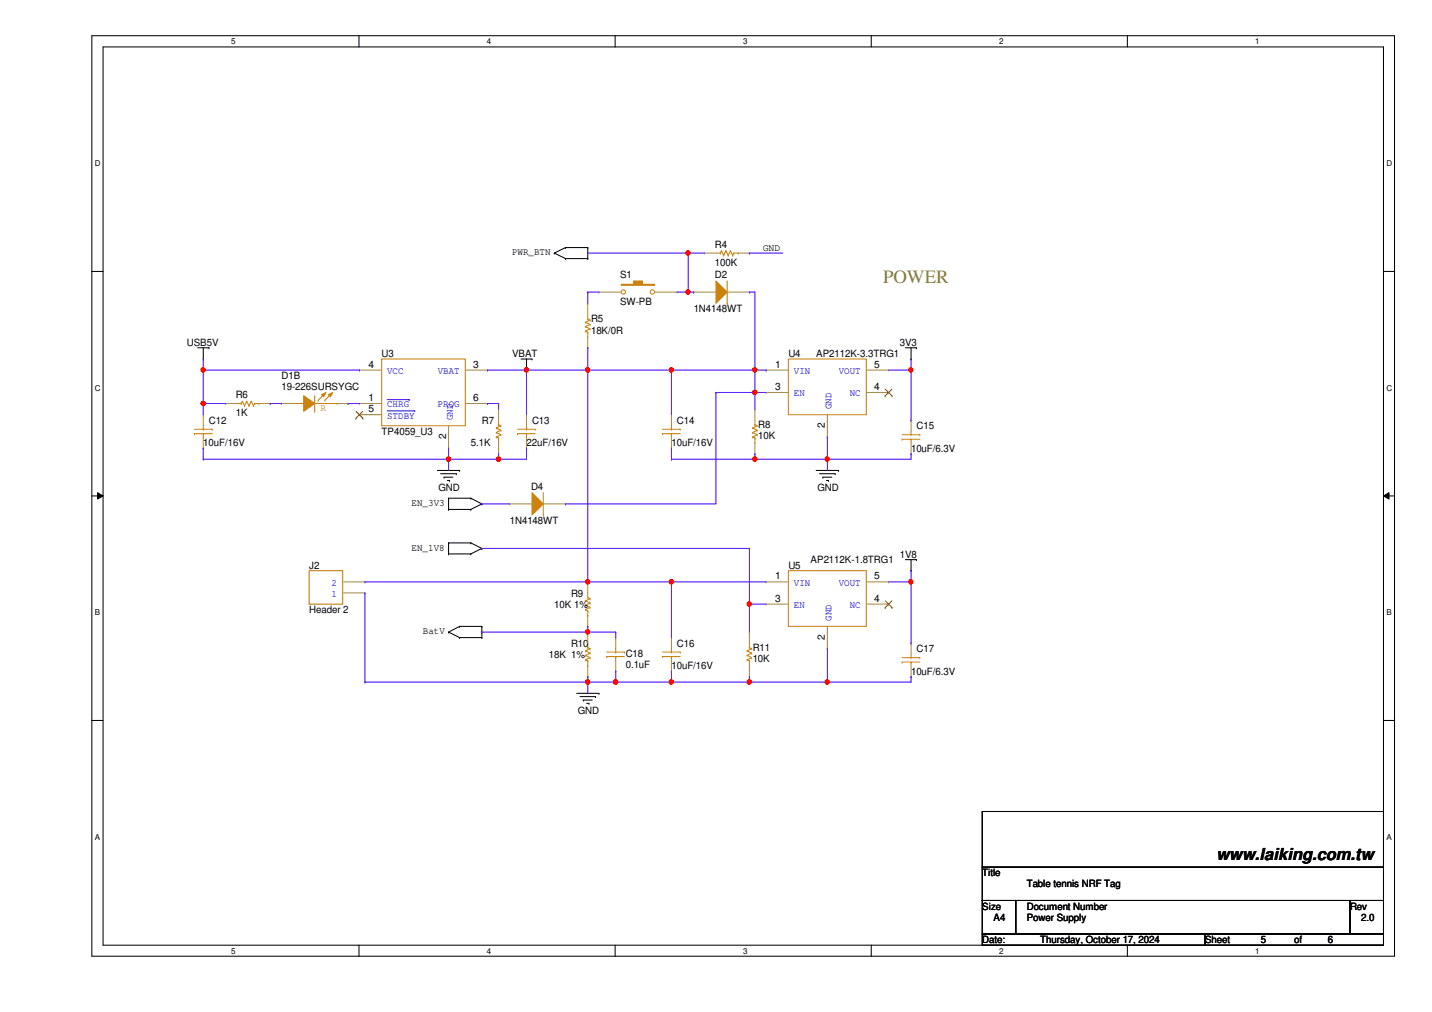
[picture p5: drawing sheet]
<svg xmlns="http://www.w3.org/2000/svg" width="297mm" height="210mm" viewBox="0 0 297 210" stroke-linecap="round" stroke-linejoin="round" font-family="sans-serif">
<path d="M19.1 7.4h270.2v190.9h-270.2zM21.4 9.7h265.6v186.3h-265.6z" fill="none" stroke="#000" stroke-width=".21"/>
<g fill="#fff">
<path d="M47.9 7.7h1v1.8h-1z"/>
<path d="M47.9 196.3h1v1.9h-1z"/>
</g>
<path d="M74.5 7.4v2.3M74.5 196v2.4" fill="none" stroke="#000" stroke-width=".21"/>
<g fill="#fff">
<path d="M101 7.7h.9v1.8h-.9z"/>
<path d="M101 196.3h.9v1.9h-.9z"/>
</g>
<path d="M127.6 7.4v2.3M127.6 196v2.4" fill="none" stroke="#000" stroke-width=".21"/>
<g fill="#fff">
<path d="M154.1 7.7h1v1.8h-1z"/>
<path d="M154.1 196.3h1v1.9h-1z"/>
</g>
<path d="M180.7 7.4v2.3M180.7 196v2.4" fill="none" stroke="#000" stroke-width=".21"/>
<g fill="#fff">
<path d="M207.3 7.7h.9v1.8h-.9z"/>
<path d="M207.3 196.3h.9v1.9h-.9z"/>
</g>
<path d="M233.8 7.4v2.3M233.8 196v2.4" fill="none" stroke="#000" stroke-width=".21"/>
<g fill="#fff">
<path d="M260.4 7.7h.9v1.8h-.9z"/>
<path d="M260.4 196.3h.9v1.9h-.9z"/>
<path d="M19.6 33h1.2v1.9h-1.2z"/>
<path d="M287.6 33h1.2v1.9h-1.2z"/>
<path d="M19.6 79.6h1.2v1.8h-1.2z"/>
<path d="M287.6 79.6h1.2v1.8h-1.2z"/>
</g>
<path d="M19.1 56.3h2.3M287 56.3h2.3" fill="none" stroke="#000" stroke-width=".21"/>
<g fill="#fff">
<path d="M19.6 126.2h1.1v1.8h-1.1z"/>
<path d="M287.6 126.2h1.1v1.8h-1.1z"/>
</g>
<path d="M19.1 102.9h2.3M20.2 102.2l1.2 .7-1.2 .6zM287 102.9l1.1-.7v1.3zM287 102.9h2.3" fill="none" stroke="#000" stroke-width=".21"/>
<path d="M20.2 102.2l1.2 .7-1.2 .6zM287 102.9l1.1-.7v1.3z" fill="#000"/>
<g fill="#fff">
<path d="M19.6 172.7h1.1v1.9h-1.1z"/>
<path d="M287.6 172.7h1.1v1.9h-1.1z"/>
</g>
<g fill="none" stroke="#000" stroke-width=".21">
<path d="M115 52.5h.1M115 52.5l2.3 1.1M117.3 51.3h.1M117.3 53.6h.1M117.3 51.3l-2.3 1.2M117.3 51.3h4.6M117.3 53.6h4.6M121.9 51.3h.1M121.9 53.6h.1M121.9 51.3v2.3M41 72.1h2.3M42.2 74.5h.1"/>
<path d="M42.2 72.1v2.4M43.3 72.1h.1M108.1 74.5h2.3M109.2 76.7h.1M109.2 74.5v2.2M110.4 74.5h.1M187.8 72.1h2.3M189 74.5h.1M189 72.1v2.4M190.1 72.1h.1M90.7 97.6h4.6M91.4 98.3h3.3"/>
<path d="M92.1 99h.1M92.1 99h1.8M92.8 99.7h.5M93.3 99.7h.1M94.7 98.3h.1M95.3 97.6h.1M169.3 97.6h4.6M170 98.3h3.2M170.7 99h.1M170.7 99h1.9M171.4 99.7h.4M171.8 99.7h.1"/>
<path d="M173.2 98.3h.1M173.9 97.6h.1M93 105.7h.1M93 103.3h.1M93 114.9h.1M93 112.6h.1M93 103.3h4.7M93 105.7h4.7M93 103.3v2.4M93 112.6v2.3M93 112.6h4.7M93 114.9h4.7"/>
<path d="M97.7 103.3h.1M97.7 105.7h.1M97.7 112.6h.1M97.7 114.9h.1M97.7 103.3l2.2 1.2M97.7 112.6l2.2 1.1M99.9 104.5h.1M99.9 113.7h.1M99.9 104.5l-2.2 1.2M99.9 113.7l-2.2 1.2M187.8 116.1h2.3M189 118.4h.1"/>
<path d="M189 116.1v2.3M190.1 116.1h.1M93 131.1h.1M93 131.1l2.3 1.1M95.3 129.9h.1M95.3 132.2h.1M95.3 129.9l-2.3 1.2M95.3 129.9h4.6M95.3 132.2h4.6M99.9 129.9h.1M99.9 132.2h.1M99.9 129.9v2.3"/>
<path d="M19.1 149.4h2.3M119.6 143.8h4.6M120.3 144.5h3.2M121 145.2h.1M121 145.2h1.9M121.7 145.9h.5M122.2 145.9h.1M123.5 144.5h.1M124.2 143.8h.1M287 149.4h2.3M203.8 168.3h83.2v11.6h-83.2zM203.8 179.9h83.2v6.9h-83.2z"/>
<path d="M203.8 186.8h6.9v6.9h-6.9zM203.8 193.7h46.2v2.3h-46.2zM210.7 186.8h69.3v6.9h-69.3zM250 193.7h37v2.3h-37zM280 186.8h7v6.9h-7z"/>
</g>
<g fill="none" stroke="#cc8006" stroke-width=".21">
<path d="M150.8 58.3v4.6M79.2 74.5h17.3v13.8h-17.3zM121.5 66.8h.1M121.5 67.7h.1M121.5 68.7h.1M121.5 66.8l.9 .5M121.5 67.7l.9 .5M121.5 68.7l.4 .2M121.9 66.1h.1M121.9 68.9h.1M121.9 69.8h.1M121.9 65.2v.9"/>
<path d="M121.9 68.9v.9M121.9 66.1l.5 .3M122.4 66.4h.1M122.4 67.3h.1M122.4 68.2h.1M122.4 66.4l-.9 .4M122.4 67.3l-.9 .4M122.4 68.2l-.9 .5M150.8 62.9h.1M49.1 83.7h.9M50 83.7h.1M50.3 83.2h.1"/>
<path d="M50.3 83.2l-.3 .5M50.3 83.2l.4 1M50.7 84.2h.1M51.2 83.2h.1M51.2 83.2l-.5 1M51.2 83.2l.4 1M51.6 84.2h.1M52.1 83.2h.1M52.1 83.2l-.5 1M52.1 83.2l.5 1M52.6 84.2h.1M52.8 83.7h.1"/>
<path d="M52.8 83.7h.9M52.8 83.7l-.2 .5M53.7 83.7h.1M156.1 88.8h.1M156.1 89.7h.1M156.1 90.6h.1M156.1 88.8l1 .4M156.1 89.7l1 .5M156.1 90.6l.5 .2M156.6 88.1h.1M156.6 90.8h.1M156.6 91.8h.1"/>
<path d="M156.6 87.2v.9M156.6 90.8v1M156.6 88.1l.5 .2M157.1 88.3h.1M157.1 89.2h.1M157.1 90.2h.1M157.1 88.3l-1 .5M157.1 89.2l-1 .5M157.1 90.2l-1 .4M163.5 118.4h16.2v11.5h-16.2zM121.5 135h.1M121.5 135.9h.1"/>
<path d="M121.5 136.9h.1M121.5 124.6h.1M121.5 125.5h.1M121.5 126.4h.1M121.5 135l.9 .5M121.5 135.9l.9 .5M121.5 136.9l.4 .2M121.5 124.6l.9 .5M121.5 125.5l.9 .5M121.5 126.4l.4 .3M121.9 134.3h.1M121.9 137.1h.1"/>
<path d="M121.9 138h.1M121.9 123.9h.1M121.9 126.7h.1M121.9 127.6h.1M121.9 123v.9M121.9 126.7v.9M121.9 133.4v.9M121.9 137.1v.9M121.9 134.3l.5 .2M121.9 123.9l.5 .3M122.4 134.5h.1M122.4 135.5h.1"/>
<path d="M122.4 136.4h.1M122.4 124.2h.1M122.4 125.1h.1M122.4 126h.1M122.4 134.5l-.9 .5M122.4 135.5l-.9 .4M122.4 136.4l-.9 .5M122.4 124.2l-.9 .4M122.4 125.1l-.9 .4M122.4 126l-.9 .4"/>
</g>
<g fill="none" stroke="#a84" stroke-width=".21">
<path d="M74.5 76.7h.1M74.5 76.7h4.7M96.5 76.7h4.6M101.1 76.7h.1M121.9 62.9h.1M121.9 72.1h.1M121.9 62.9v2.3M121.9 69.8v2.3M46.8 83.7h.1M46.8 83.7h2.3M53.7 83.7h2.3M56 83.7h.1"/>
<path d="M74.5 86h.1M74.5 83.7h.1M74.5 86h4.7M74.5 83.7h4.7M93 93h.1M93 88.3v4.7M96.5 83.7h4.6M101.1 83.7h.1M156.6 84.9h.1M156.6 94.1h.1M156.6 84.9v2.3M156.6 91.8v2.3"/>
<path d="M121.9 131.1h.1M121.9 120.7h.1M121.9 129.9h.1M121.9 120.7v2.3M121.9 127.6v2.3M121.9 131.1v2.3M121.9 138v2.3M158.9 120.7h.1M158.9 125.3h.1M158.9 120.7h4.6M158.9 125.3h4.6M171.6 134.5h.1"/>
<path d="M171.6 129.9v4.6M179.7 120.7h4.6M179.7 125.3h4.6M184.3 125.3h.1M184.3 120.7h.1M121.9 140.3h.1"/>
</g>
<path d="M73.8 86.7h.1M73.9 85.3l1.4 1.4M75.2 85.3l-1.4 1.4M75.3 86.7h.1M183.6 126h.1M183.6 124.6l1.4 1.4M185 124.6l-1.4 1.4M185 126h.1" fill="none" stroke="#804000" stroke-width=".21"/>
<path d="M80.3 85.2h5.7M80.3 82.9h4.6M84.9 82.9h.1M86 85.2h.1" fill="none" stroke="#00c" stroke-width=".21"/>
<path d="M148.5 58.3l2.3 2.3-2.3 2.3z" fill="#cc8006"/>
<g fill="none" stroke="#cc8006" stroke-width=".21">
<path d="M148.5 58.3l2.3 2.3-2.3 2.3zM163.5 74.5h16.2v11.5h-16.2zM40.3 90h.1M40.3 89h3.7M40.3 90h3.7M42.2 90h.1M42.2 89h.1M42.2 88.3v.7M42.2 90v.6M44 89h.1M60.7 83.7h2.3M63 83.7h.1"/>
<path d="M65.3 85.3h.1M65.3 82.1v3.2M65.3 83.7h4.6M69.9 83.7h.1M103 88.8h.1M103 89.7h.1M103 90.6h.1M103 88.8l.9 .4M103 89.7l.9 .5M103 90.6l.4 .2M103.4 88.1h.1M103.4 90.8h.1"/>
<path d="M103.4 91.8h.1M103.4 87.2v.9M103.4 90.8v1M103.4 88.1l.5 .2M103.9 88.3h.1M103.9 89.2h.1M103.9 90.2h.1M103.9 88.3l-.9 .5M103.9 89.2l-.9 .5M103.9 90.2l-.9 .4M107.4 90h.1M107.4 89h3.6"/>
<path d="M107.4 90h3.6M109.2 90h.1M109.2 89h.1M109.2 88.3v.7M109.2 90v.6M111 89h.1M137.4 90h.1M137.4 89h3.7M137.4 90h3.7M139.3 90h.1M139.3 89h.1M139.3 88.3v.7"/>
<path d="M139.3 90v.6M141.1 89h.1M187.1 91.1h.1M187.1 90.2h3.7M187.1 91.1h3.7M189 91.1h.1M189 90.2h.1M189 89.5v.7M189 91.1v.7M190.8 90.2h.1M125.9 136.2h.1M125.9 135.3h3.6"/>
<path d="M125.9 136.2h3.6M127.7 136.2h.1M127.7 135.3h.1M127.7 134.5v.8M127.7 136.2v.7M129.5 135.3h.1M137.4 136.2h.1M137.4 135.3h3.7M137.4 136.2h3.7M139.3 136.2h.1M139.3 135.3h.1M139.3 134.5v.8"/>
<path d="M139.3 136.2v.7M141.1 135.3h.1M155 135h.1M155 135.9h.1M155 136.9h.1M155 135l.9 .5M155 135.9l.9 .5M155 136.9l.4 .2M155.4 134.3h.1M155.4 137.1h.1M155.4 138h.1M155.4 133.4v.9"/>
<path d="M155.4 137.1v.9M155.4 134.3l.5 .2M155.9 134.5h.1M155.9 135.5h.1M155.9 136.4h.1M155.9 134.5l-.9 .5M155.9 135.5l-.9 .4M155.9 136.4l-.9 .5"/>
</g>
<g fill="none" stroke="#a84" stroke-width=".21">
<path d="M143.9 60.6h.1M143.9 60.6h4.6M150.8 60.6h4.6M155.4 60.6h.1M158.9 76.7h.1M158.9 76.7h4.6M179.7 76.7h4.6M184.3 76.7h.1M42.2 93h.1M42.2 86h.1M42.2 86v2.3M42.2 90.6v2.4"/>
<path d="M103.4 84.9h.1M103.4 94.1h.1M103.4 84.9v2.3M103.4 91.8v2.3M109.2 93h.1M109.2 86h.1M109.2 86v2.3M109.2 90.6v2.4M139.3 93h.1M139.3 86h.1M139.3 86v2.3M139.3 90.6v2.4"/>
<path d="M158.9 81.4h.1M158.9 81.4h4.6M171.6 90.6h.1M171.6 86v4.6M179.7 81.4h4.6M184.3 81.4h.1M189 94.1h.1M189 87.2h.1M189 87.2v2.3M189 91.8v2.3M127.7 139.2h.1M127.7 132.2h.1"/>
<path d="M127.7 132.2v2.3M127.7 136.9v2.3M139.3 139.2h.1M139.3 132.2h.1M139.3 132.2v2.3M139.3 136.9v2.3M155.4 131.1h.1M155.4 131.1v2.3M155.4 138v2.3M155.4 140.3h.1"/>
</g>
<path d="M183.6 82.1h.1M183.6 80.7l1.4 1.4M185 80.7l-1.4 1.4M185 82.1h.1" fill="none" stroke="#804000" stroke-width=".21"/>
<path d="M63 82.1l2.3 1.6-2.3 1.6z" fill-rule="evenodd" fill="#cc8006"/>
<path d="M63 82.1l2.3 1.6-2.3 1.6z" fill="none" stroke="#cc8006" stroke-width=".21"/>
<path d="M68.1 81.9l.9-.5-.5 .9z" fill-rule="evenodd" fill="#cc8006"/>
<path d="M68.1 81.9l.9-.5-.5 .9z" fill="none" stroke="#cc8006" stroke-width=".21"/>
<path d="M66.7 81.9l.9-.5-.5 .9z" fill-rule="evenodd" fill="#cc8006"/>
<path d="M66 83h.1M66.7 81.9l.9-.5-.5 .9zM67.4 83h.1M67.4 81.6l-1.4 1.4M68.7 81.6l-1.3 1.4M112.7 106.8h.1M112.7 102.2v4.6" fill="none" stroke="#cc8006" stroke-width=".21"/>
<path d="M58.4 83.7h.1M58.4 83.7h2.3M69.9 83.7h2.3M72.2 83.7h.1" fill="none" stroke="#a84" stroke-width=".21"/>
<path d="M110.4 102.2l2.3 2.3-2.3 2.3z" fill="#cc8006"/>
<g fill="none" stroke="#cc8006" stroke-width=".21">
<path d="M64.1 118.4h7v6.9h-7zM110.4 102.2l2.3 2.3-2.3 2.3z"/>
<circle cx="129.3" cy="60.6" r=".45"/>
<circle cx="135.3" cy="60.6" r=".45"/>
</g>
<path d="M105.7 104.5h.1M105.7 104.5h4.7M112.7 104.5h4.6M117.3 104.5h.1M71.1 123h4.6M71.1 120.7h4.6M75.7 123h.1M75.7 120.7h.1" fill="none" stroke="#a84" stroke-width=".21"/>
<path d="M128.9 59h2.5v-.7h1.9v.7h2.5v.2h-6.9z" fill-rule="evenodd" fill="#cc8006"/>
<g fill="none" stroke="#cc8006" stroke-width=".21">
<path d="M128.9 59h2.5v-.7h1.9v.7h2.5v.2h-6.9zM148.5 52.5h.9M149.4 52.5h.1M149.6 52h.1M149.6 52l-.2 .5M149.6 52l.5 1M150.1 53h.1M150.6 52h.1M150.6 52l-.5 1M150.6 52l.4 1M151 53h.1M151.5 52h.1"/>
<path d="M151.5 52l-.5 1M151.5 52l.5 1M152 53h.1M152.2 52.5h.1M152.2 52.5h.9M152.2 52.5l-.2 .5M153.1 52.5h.1M187.1 137.3h.1M187.1 136.4h3.7M187.1 137.3h3.7M189 137.3h.1M189 136.4h.1"/>
<path d="M189 135.7v.7M189 137.3v.7M190.8 136.4h.1"/>
</g>
<path d="M146.2 52.5h.1M146.2 52.5h2.3M153.1 52.5h2.3M155.4 52.5h.1M124.2 60.6h.1M124.2 60.6h4.7M135.8 60.6h4.6M140.4 60.6h.1M189 133.4h.1M189 133.4v2.3M189 138v2.3M189 140.3h.1" fill="none" stroke="#a84" stroke-width=".21"/>
<path d="M42.2 76.7h.1M42.2 74.5v2.2M42.2 76.7h32.3M74.5 76.7h.1M42.2 83.7h.1M42.2 83.7v2.3M101.1 83.7h.1M101.1 83.7h2.3M103.4 83.7h.1M103.4 94.1h.1M103.4 83.7v1.2M103.4 94.1v1.1" fill="none" stroke="#4200ff" stroke-width=".21"/>
<circle cx="103.4" cy="95.2" r=".45" fill="#f00"/>
<circle cx="103.4" cy="95.2" r=".45" fill="none" stroke="#f00" stroke-width=".21"/>
<path d="M109.2 76.7h.1M109.2 76.7v9.3M93 93h.1M93 93v2.2" fill="none" stroke="#4200ff" stroke-width=".21"/>
<circle cx="109.2" cy="76.7" r=".45" fill="#f00"/>
<circle cx="109.2" cy="76.7" r=".45" fill="none" stroke="#f00" stroke-width=".21"/>
<path d="M101.1 76.7h.1M101.1 76.7h8.1M121.9 131.1h.1M121.9 131.1h5.8M127.7 131.1h.1M127.7 131.1v1.1" fill="none" stroke="#4200ff" stroke-width=".21"/>
<circle cx="121.9" cy="131.1" r=".44" fill="#f00"/>
<circle cx="121.9" cy="131.1" r=".44" fill="none" stroke="#f00" stroke-width=".21"/>
<path d="M121.9 129.9h.1M121.9 129.9v1.2M127.7 139.2h.1M127.7 139.2v2.3h-5.8M121.9 141.5h.1" fill="none" stroke="#4200ff" stroke-width=".21"/>
<circle cx="127.7" cy="141.5" r=".45" fill="#f00"/>
<circle cx="127.7" cy="141.5" r=".45" fill="none" stroke="#f00" stroke-width=".21"/>
<g fill="none" stroke="#4200ff" stroke-width=".21">
<path d="M142.7 52.5h.1M142.7 52.5v8.1M155.4 52.5h.1M155.4 52.5h7M121.9 60.6h.1M121.9 60.6v2.3M121.9 60.6h2.3M139.3 76.7h.1M139.3 76.7v9.3M140.4 60.6h2.3M142.7 60.6h.1M184.3 76.7h4.7"/>
<path d="M189 76.7h.1M189 74.5v2.2M156.6 81.4h.1M156.6 94.1h.1M156.6 81.4h2.3M156.6 81.4v3.5M156.6 94.1v1.1M171.6 90.6h.1M171.6 90.6v4.6M99.9 131.1h.1M99.9 131.1h22M121.9 140.3h.1"/>
<path d="M121.9 140.3v1.2"/>
</g>
<circle cx="142.7" cy="60.6" r=".44" fill="#f00"/>
<circle cx="142.7" cy="60.6" r=".44" fill="none" stroke="#f00" stroke-width=".21"/>
<circle cx="142.7" cy="52.5" r=".44" fill="#f00"/>
<circle cx="142.7" cy="52.5" r=".44" fill="none" stroke="#f00" stroke-width=".21"/>
<path d="M121.9 52.5h20.8M142.7 52.5h.1M121.9 72.1h.1M121.9 72.1v4.6M156.6 76.7h.1M156.6 60.6v16.1M148.5 81.4h.1M148.5 81.4v23.1h-31.2M148.5 81.4h8.1M156.6 81.4h.1M117.3 104.5h.1" fill="none" stroke="#4200ff" stroke-width=".21"/>
<circle cx="156.6" cy="81.4" r=".45" fill="#f00"/>
<circle cx="156.6" cy="81.4" r=".45" fill="none" stroke="#f00" stroke-width=".21"/>
<g fill="none" stroke="#4200ff" stroke-width=".21">
<path d="M139.3 95.2h.1M156.6 95.2h.1M171.6 95.2h.1M189 94.1h.1M189 94.1v1.1h-49.7M99.9 104.5h.1M99.9 104.5h5.8M189 118.4v2.3M139.3 120.7h.1M139.3 139.2h.1M139.3 120.7v11.5M139.3 139.2v2.3"/>
<path d="M184.3 120.7h4.7M189 120.7h.1"/>
</g>
<circle cx="156.6" cy="95.2" r=".45" fill="#f00"/>
<circle cx="156.6" cy="95.2" r=".45" fill="none" stroke="#f00" stroke-width=".21"/>
<path d="M139.3 76.7h17.3M156.6 76.7h.1M139.3 93h.1M139.3 93v2.2M171.6 134.5h.1M171.6 134.5v7" fill="none" stroke="#4200ff" stroke-width=".21"/>
<circle cx="139.2" cy="76.7" r=".45" fill="#f00"/>
<circle cx="139.2" cy="76.7" r=".45" fill="none" stroke="#f00" stroke-width=".21"/>
<circle cx="156.6" cy="76.7" r=".45" fill="#f00"/>
<circle cx="156.6" cy="76.7" r=".45" fill="none" stroke="#f00" stroke-width=".21"/>
<path d="M121.9 76.7h.1M121.9 76.7h17.4M155.4 125.3h.1M155.4 125.3h3.5" fill="none" stroke="#4200ff" stroke-width=".21"/>
<circle cx="155.4" cy="125.3" r=".45" fill="#f00"/>
<circle cx="155.4" cy="125.3" r=".45" fill="none" stroke="#f00" stroke-width=".21"/>
<path d="M155.4 125.3h.1M155.4 125.3v5.8M155.4 141.5h.1M171.6 141.5h.1M189 140.3h.1M189 140.3v1.2h-33.6" fill="none" stroke="#4200ff" stroke-width=".21"/>
<circle cx="171.6" cy="141.5" r=".45" fill="#f00"/>
<circle cx="171.6" cy="141.5" r=".45" fill="none" stroke="#f00" stroke-width=".21"/>
<circle cx="155.4" cy="141.5" r=".45" fill="#f00"/>
<circle cx="155.4" cy="141.5" r=".45" fill="none" stroke="#f00" stroke-width=".21"/>
<path d="M127.7 141.5h.1M127.7 141.5h27.7M139.3 141.5h.1" fill="none" stroke="#4200ff" stroke-width=".21"/>
<circle cx="139.2" cy="141.5" r=".45" fill="#f00"/>
<circle cx="139.2" cy="141.5" r=".45" fill="none" stroke="#f00" stroke-width=".21"/>
<path d="M109.2 76.7h.1M109.2 76.7h12.7M121.9 76.7h.1M121.9 76.7v44M99.9 113.7h.1M99.9 113.7h55.5M155.4 113.7h.1M155.4 113.7v11.6M155.4 140.3h.1M155.4 140.3v1.2" fill="none" stroke="#4200ff" stroke-width=".21"/>
<circle cx="121.9" cy="120.7" r=".45" fill="#f00"/>
<circle cx="121.9" cy="120.7" r=".45" fill="none" stroke="#f00" stroke-width=".21"/>
<circle cx="121.9" cy="76.7" r=".45" fill="#f00"/>
<circle cx="121.9" cy="76.7" r=".45" fill="none" stroke="#f00" stroke-width=".21"/>
<path d="M121.9 120.7h.1M121.9 120.7h37M139.3 120.7h.1" fill="none" stroke="#4200ff" stroke-width=".21"/>
<circle cx="139.2" cy="120.7" r=".45" fill="#f00"/>
<circle cx="139.2" cy="120.7" r=".45" fill="none" stroke="#f00" stroke-width=".21"/>
<path d="M75.7 120.7h.1M75.7 123h.1M75.7 120.7h46.2M75.7 123v18.5M75.7 141.5h.1M75.7 141.5h46.2" fill="none" stroke="#4200ff" stroke-width=".21"/>
<circle cx="121.9" cy="141.5" r=".45" fill="#f00"/>
<circle cx="121.9" cy="141.5" r=".45" fill="none" stroke="#f00" stroke-width=".21"/>
<path d="M42.2 93h.1M42.2 95.2h.1M42.2 93v2.2M42.2 95.2h50.8" fill="none" stroke="#4200ff" stroke-width=".21"/>
<circle cx="93" cy="95.2" r=".45" fill="#f00"/>
<circle cx="93" cy="95.2" r=".45" fill="none" stroke="#f00" stroke-width=".21"/>
<g fill="none" stroke="#4200ff" stroke-width=".21">
<path d="M42.2 83.7h.1M42.2 83.7h4.6M72.2 83.7h.1M72.2 83.7h2.3M93 95.2h.1M93 95.2v2.4M103.4 95.2h.1M109.2 93h.1M109.2 93v2.2h-16.2M171.6 95.2h.1M171.6 95.2v2.4M121.9 141.5h.1"/>
<path d="M121.9 141.5v2.3"/>
</g>
<circle cx="171.6" cy="95.2" r=".45" fill="#f00"/>
<circle cx="171.6" cy="95.2" r=".45" fill="none" stroke="#f00" stroke-width=".21"/>
<path d="M42.2 76.7v7M42.2 83.7h.1M56 83.7h.1M56 83.7h2.4" fill="none" stroke="#4200ff" stroke-width=".21"/>
<circle cx="42.1" cy="76.7" r=".45" fill="#f00"/>
<circle cx="42.1" cy="76.7" r=".45" fill="none" stroke="#f00" stroke-width=".21"/>
<circle cx="42.1" cy="83.7" r=".45" fill="#f00"/>
<circle cx="42.1" cy="83.7" r=".45" fill="none" stroke="#f00" stroke-width=".21"/>
<path d="M142.7 52.5h.1M142.7 52.5h3.5M142.7 60.6h1.2M143.9 60.6h.1M155.4 60.6h.1M155.4 60.6h1.2M189 133.4h.1M189 120.7v12.7" fill="none" stroke="#4200ff" stroke-width=".21"/>
<circle cx="188.9" cy="120.7" r=".44" fill="#f00"/>
<circle cx="188.9" cy="120.7" r=".44" fill="none" stroke="#f00" stroke-width=".21"/>
<path d="M189 76.7v10.5M189 87.2h.1" fill="none" stroke="#4200ff" stroke-width=".21"/>
<circle cx="188.9" cy="76.7" r=".44" fill="#f00"/>
<circle cx="188.9" cy="76.7" r=".44" fill="none" stroke="#f00" stroke-width=".21"/>
<path d="M158.9 76.7h.1M158.9 76.7h-2.3v4.7M156.6 81.4h.1" fill="none" stroke="#4200ff" stroke-width=".21"/>
<circle cx="103.4" cy="95.2" r=".45" fill="#f00"/>
<circle cx="103.4" cy="95.2" r=".45" fill="none" stroke="#f00" stroke-width=".21"/>
<circle cx="109.2" cy="76.7" r=".45" fill="#f00"/>
<circle cx="109.2" cy="76.7" r=".45" fill="none" stroke="#f00" stroke-width=".21"/>
<circle cx="121.9" cy="131.1" r=".44" fill="#f00"/>
<circle cx="121.9" cy="131.1" r=".44" fill="none" stroke="#f00" stroke-width=".21"/>
<circle cx="127.7" cy="141.5" r=".45" fill="#f00"/>
<circle cx="127.7" cy="141.5" r=".45" fill="none" stroke="#f00" stroke-width=".21"/>
<circle cx="142.7" cy="60.6" r=".44" fill="#f00"/>
<circle cx="142.7" cy="60.6" r=".44" fill="none" stroke="#f00" stroke-width=".21"/>
<circle cx="142.7" cy="52.5" r=".44" fill="#f00"/>
<circle cx="142.7" cy="52.5" r=".44" fill="none" stroke="#f00" stroke-width=".21"/>
<circle cx="156.6" cy="81.4" r=".45" fill="#f00"/>
<circle cx="156.6" cy="81.4" r=".45" fill="none" stroke="#f00" stroke-width=".21"/>
<circle cx="156.6" cy="95.2" r=".45" fill="#f00"/>
<circle cx="156.6" cy="95.2" r=".45" fill="none" stroke="#f00" stroke-width=".21"/>
<circle cx="139.2" cy="76.7" r=".45" fill="#f00"/>
<circle cx="139.2" cy="76.7" r=".45" fill="none" stroke="#f00" stroke-width=".21"/>
<circle cx="156.6" cy="76.7" r=".45" fill="#f00"/>
<circle cx="156.6" cy="76.7" r=".45" fill="none" stroke="#f00" stroke-width=".21"/>
<circle cx="155.4" cy="125.3" r=".45" fill="#f00"/>
<circle cx="155.4" cy="125.3" r=".45" fill="none" stroke="#f00" stroke-width=".21"/>
<circle cx="171.6" cy="141.5" r=".45" fill="#f00"/>
<circle cx="171.6" cy="141.5" r=".45" fill="none" stroke="#f00" stroke-width=".21"/>
<circle cx="155.4" cy="141.5" r=".45" fill="#f00"/>
<circle cx="155.4" cy="141.5" r=".45" fill="none" stroke="#f00" stroke-width=".21"/>
<circle cx="139.2" cy="141.5" r=".45" fill="#f00"/>
<circle cx="139.2" cy="141.5" r=".45" fill="none" stroke="#f00" stroke-width=".21"/>
<circle cx="121.9" cy="120.7" r=".45" fill="#f00"/>
<circle cx="121.9" cy="120.7" r=".45" fill="none" stroke="#f00" stroke-width=".21"/>
<circle cx="121.9" cy="76.7" r=".45" fill="#f00"/>
<circle cx="121.9" cy="76.7" r=".45" fill="none" stroke="#f00" stroke-width=".21"/>
<circle cx="139.2" cy="120.7" r=".45" fill="#f00"/>
<circle cx="139.2" cy="120.7" r=".45" fill="none" stroke="#f00" stroke-width=".21"/>
<circle cx="121.9" cy="141.5" r=".45" fill="#f00"/>
<circle cx="121.9" cy="141.5" r=".45" fill="none" stroke="#f00" stroke-width=".21"/>
<circle cx="93" cy="95.2" r=".45" fill="#f00"/>
<circle cx="93" cy="95.2" r=".45" fill="none" stroke="#f00" stroke-width=".21"/>
<circle cx="171.6" cy="95.2" r=".45" fill="#f00"/>
<circle cx="171.6" cy="95.2" r=".45" fill="none" stroke="#f00" stroke-width=".21"/>
<circle cx="42.1" cy="76.7" r=".45" fill="#f00"/>
<circle cx="42.1" cy="76.7" r=".45" fill="none" stroke="#f00" stroke-width=".21"/>
<circle cx="42.1" cy="83.7" r=".45" fill="#f00"/>
<circle cx="42.1" cy="83.7" r=".45" fill="none" stroke="#f00" stroke-width=".21"/>
<circle cx="188.9" cy="120.7" r=".44" fill="#f00"/>
<circle cx="188.9" cy="120.7" r=".44" fill="none" stroke="#f00" stroke-width=".21"/>
<circle cx="188.9" cy="76.7" r=".44" fill="#f00"/>
<circle cx="188.9" cy="76.7" r=".44" fill="none" stroke="#f00" stroke-width=".21"/>
<text font-size="3.9" fill="#808040" x="183.2" y="58.8">POWER</text>
<text font-size="3.4" x="252.3" y="178.3">www.laiking.com.tw</text>
<g font-size="2.1">
<text x="106.2" y="53">PWR_BTN</text>
<text x="148.3" y="51.4">R4</text>
<text x="158.2" y="52">GND</text>
<text x="128.6" y="57.7">S1</text>
<text x="148.3" y="57.7">D2</text>
<text x="148.3" y="55.1">100K</text>
<text x="128.6" y="63.2">SW-PB</text>
<text x="143.9" y="64.8">1N4148WT</text>
<text x="38.7" y="71.8">USB5V</text>
<text x="122.6" y="66.9">R5</text>
<text x="122.6" y="69.2">18K/0R</text>
<text x="186.6" y="71.8">3V3</text>
<text x="76.4" y="76.2">4</text>
<text x="79.2" y="74">U3</text>
<text x="98.1" y="76.2">3</text>
<text x="106.2" y="74">VBAT</text>
<text x="160.8" y="76.2">1</text>
<text x="163.5" y="74">U4</text>
<text x="169.3" y="74">AP2112K-3.3TRG1</text>
<text x="181.3" y="76.2">5</text>
<text x="48.9" y="82.6">R6</text>
<text x="58.4" y="78.7">D1B</text>
<text x="58.4" y="81">19-226SURSYGC</text>
<text x="76.4" y="83.2">1</text>
<text x="98.1" y="83.2">6</text>
<text x="160.8" y="80.9">3</text>
<text x="181.3" y="80.9">4</text>
<text x="43.3" y="87.9">C12</text>
<text x="48.9" y="86.3">1K</text>
<text x="76.4" y="85.5">5</text>
<text x="99.9" y="87.9">R7</text>
<text x="110.4" y="87.9">C13</text>
<text x="140.4" y="87.9">C14</text>
<text x="157.3" y="88.9">R8</text>
<text x="171.1" y="88.8" transform="rotate(-90 171.1 88.8)">2</text>
<text x="190.1" y="89.1">C15</text>
<text x="42.2" y="92.5">10uF/16V</text>
<text x="79.2" y="90.2">TP4059_U3</text>
<text x="92.5" y="91.1" transform="rotate(-90 92.5 91.1)">2</text>
<text x="97.7" y="92.5">5.1K</text>
<text x="109.2" y="92.5">22uF/16V</text>
<text x="139.3" y="92.5">10uF/16V</text>
<text x="157.3" y="91.1">10K</text>
<text x="189" y="93.7">10uF/6.3V</text>
<text x="90.9" y="101.8">GND</text>
<text x="110.2" y="101.6">D4</text>
<text x="169.5" y="101.8">GND</text>
<text x="85.4" y="104.9">EN_3V3</text>
<text x="105.7" y="108.7">1N4148WT</text>
<text x="64.1" y="118">J2</text>
<text x="85.4" y="114.2">EN_1V8</text>
<text x="163.5" y="118">U5</text>
<text x="168.1" y="116.8">AP2112K-1.8TRG1</text>
<text x="186.6" y="115.7">1V8</text>
<text x="118.4" y="123.7">R9</text>
<text x="160.8" y="120.2">1</text>
<text x="160.8" y="124.8">3</text>
<text x="181.3" y="124.8">4</text>
<text x="181.3" y="120.2">5</text>
<text x="64.1" y="127.2">Header 2</text>
<text x="87.7" y="131.5">BatV</text>
<text x="115" y="126.1">10K 1%</text>
<text x="113.8" y="136.4">18K 1%</text>
<text x="118.4" y="134.2">R10</text>
<text x="129.8" y="136.2">C18</text>
<text x="140.4" y="134.2">C16</text>
<text x="156.1" y="135.1">R11</text>
<text x="156.1" y="137.4">10K</text>
<text x="171.1" y="132.7" transform="rotate(-90 171.1 132.7)">2</text>
<text x="190.1" y="135.3">C17</text>
<text x="129.8" y="138.6">0.1uF</text>
<text x="139.3" y="138.8">10uF/16V</text>
<text x="189" y="139.9">10uF/6.3V</text>
<text x="119.8" y="148">GND</text>
<text x="203.8" y="181.8">Title</text>
<text x="213" y="184.1">Table tennis NRF Tag</text>
<text x="203.8" y="188.7">Size</text>
<text x="206.1" y="191">A4</text>
<text x="213" y="188.7">Document Number</text>
<text x="213" y="191">Power Supply</text>
<text x="280" y="188.7">Rev</text>
<text x="282.3" y="191">2.0</text>
<text x="203.8" y="195.6">Date:</text>
<text x="215.8" y="195.6">Thursday, October 17, 2024</text>
<text x="250" y="195.6">Sheet</text>
<text x="261.5" y="195.6">5</text>
<text x="268.5" y="195.6">of</text>
<text x="275.4" y="195.6">6</text>
</g>
<g font-size="2.1" fill="#00c">
<text x="80.3" y="77.6">VCC</text>
<text x="90.8" y="77.6">VBAT</text>
<text x="164.7" y="77.6">VIN</text>
<text x="174" y="77.6">VOUT</text>
<text x="164.7" y="82.2">EN</text>
<text x="176.3" y="82.2">NC</text>
<text x="80.3" y="86.8">STDBY</text>
<text x="80.3" y="84.5">CHRG</text>
<text x="90.8" y="84.5">PROG</text>
<text x="93.9" y="87.2" transform="rotate(-90 93.9 87.2)">GND</text>
<text x="172.5" y="84.9" transform="rotate(-90 172.5 84.9)">GND</text>
<text x="68.8" y="123.8">1</text>
<text x="68.8" y="121.5">2</text>
<text x="164.7" y="121.5">VIN</text>
<text x="174" y="121.5">VOUT</text>
<text x="164.7" y="126.1">EN</text>
<text x="172.5" y="128.8" transform="rotate(-90 172.5 128.8)">GND</text>
<text x="176.3" y="126.1">NC</text>
</g>
<text font-size="2.1" fill="#cc8006" x="66.5" y="85.3">R</text>
<g font-size="1.7">
<text x="47.9" y="9.1">5</text>
<text x="101" y="9.1">4</text>
<text x="154.1" y="9.1">3</text>
<text x="207.3" y="9.1">2</text>
<text x="260.4" y="9.1">1</text>
<text x="19.6" y="34.5">D</text>
<text x="287.6" y="34.5">D</text>
<text x="19.6" y="81.1">C</text>
<text x="287.6" y="81.1">C</text>
<text x="19.6" y="127.6">B</text>
<text x="287.6" y="127.6">B</text>
<text x="19.6" y="174.2">A</text>
<text x="287.6" y="174.2">A</text>
<text x="47.9" y="197.8">5</text>
<text x="101" y="197.8">4</text>
<text x="154.1" y="197.8">3</text>
<text x="207.3" y="197.8">2</text>
<text x="260.4" y="197.8">1</text>
</g>
</svg>
